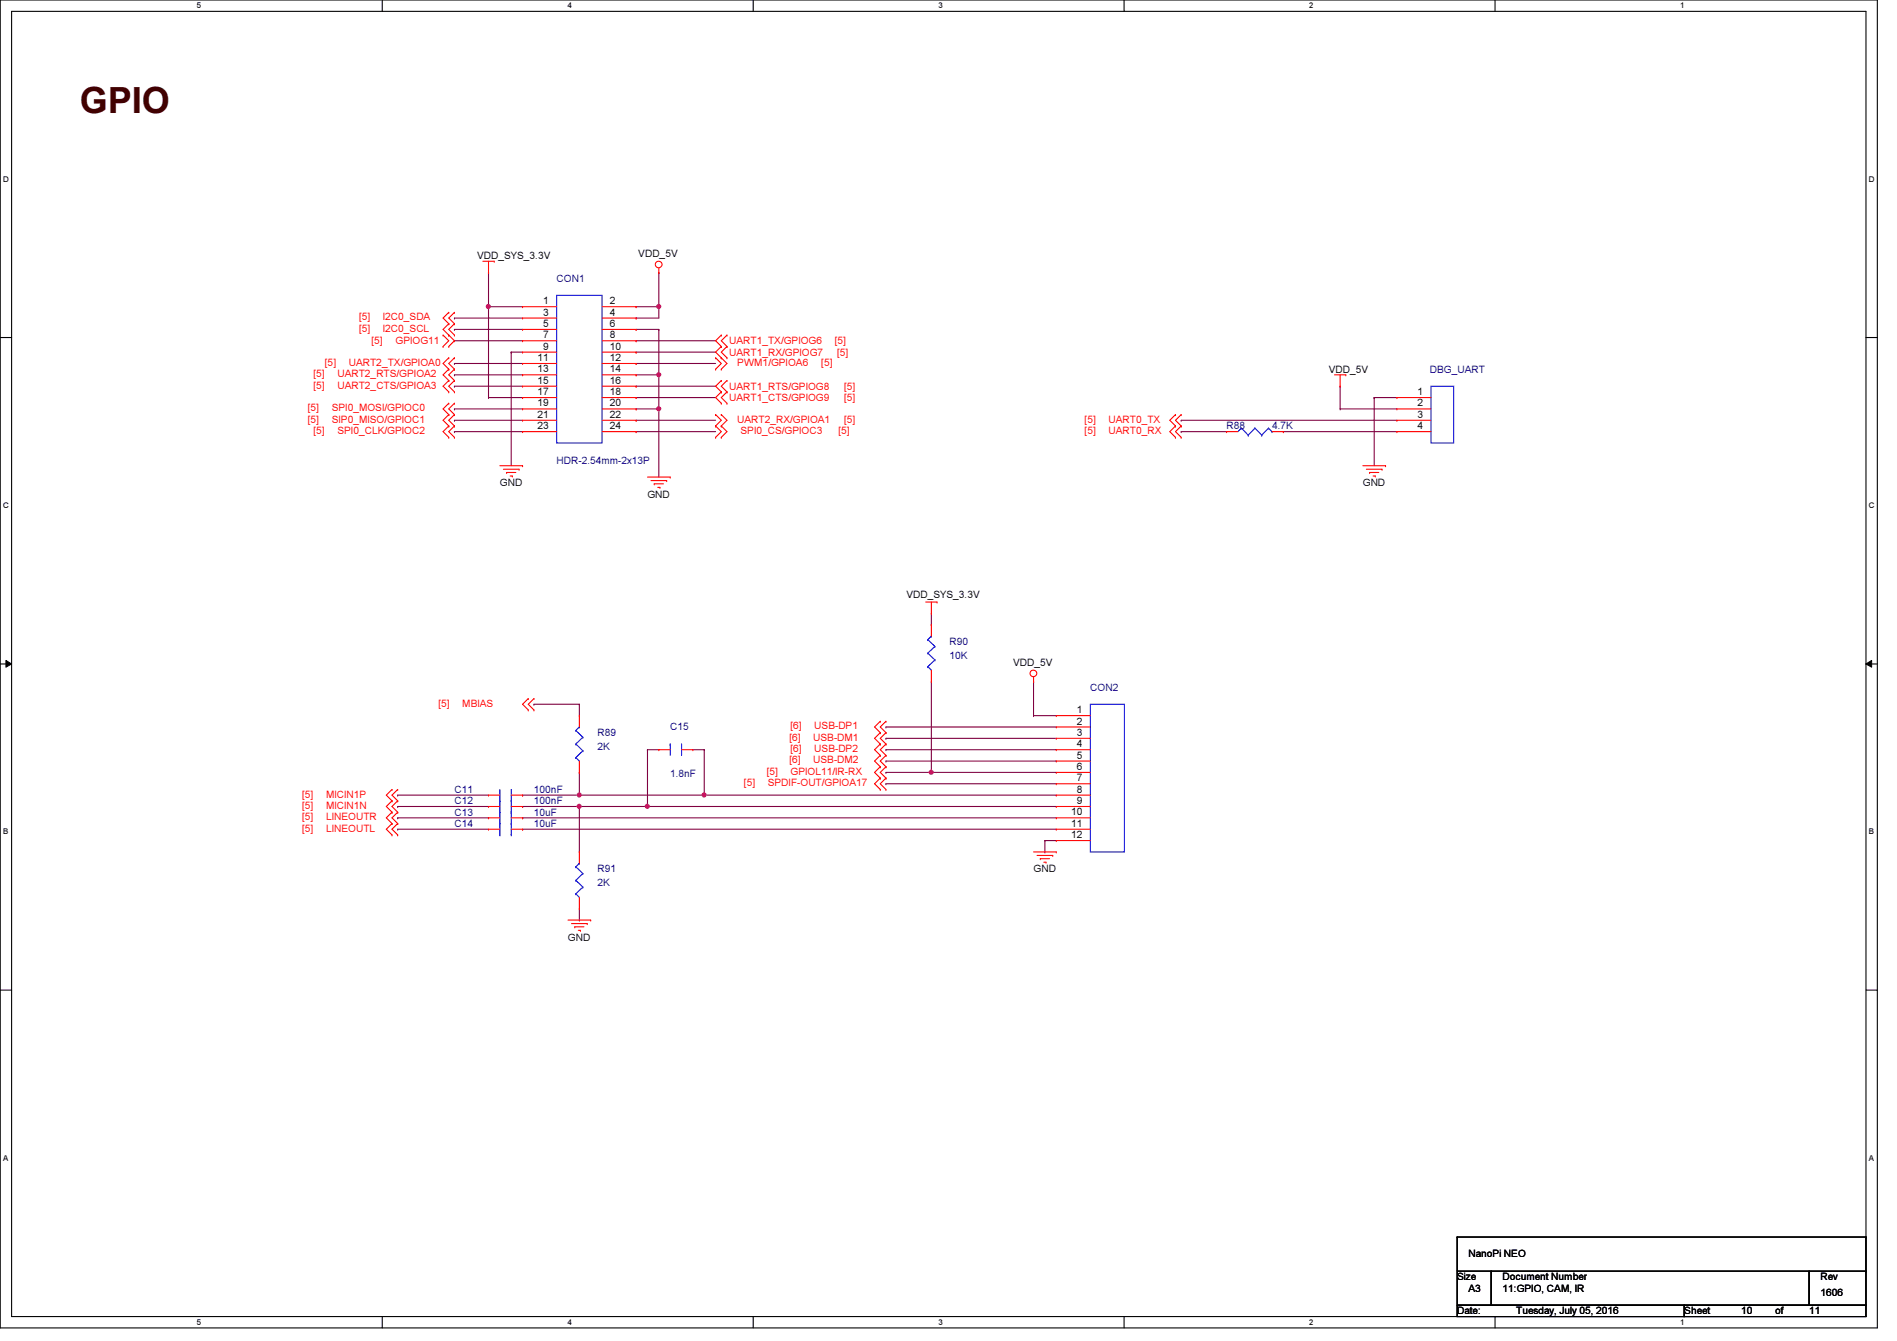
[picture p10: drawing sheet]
<svg xmlns="http://www.w3.org/2000/svg" width="297mm" height="210mm" viewBox="0 0 297 210" stroke-linecap="round" stroke-linejoin="round" font-family="sans-serif">
<path d="M0 0h294v207.9h-294zM1.8 1.8h290.4v204.3h-290.4z" fill="none" stroke="#000" stroke-width=".17"/>
<g fill="#fff">
<path d="M30.8 .2h.7v1.4h-.7z"/>
<path d="M30.8 206.2h.7v1.4h-.7z"/>
</g>
<path d="M59.9 0v1.8M59.9 206.1v1.8" fill="none" stroke="#000" stroke-width=".17"/>
<g fill="#fff">
<path d="M88.9 .2h.6v1.4h-.6z"/>
<path d="M88.9 206.2h.6v1.4h-.6z"/>
</g>
<path d="M117.9 0v1.8M117.9 206.1v1.8" fill="none" stroke="#000" stroke-width=".17"/>
<g fill="#fff">
<path d="M146.9 .2h.7v1.4h-.7z"/>
<path d="M146.9 206.2h.7v1.4h-.7z"/>
</g>
<path d="M176 0v1.8M176 206.1v1.8" fill="none" stroke="#000" stroke-width=".17"/>
<g fill="#fff">
<path d="M205 .2h.7v1.4h-.7z"/>
<path d="M205 206.2h.7v1.4h-.7z"/>
</g>
<path d="M234.1 0v1.8M234.1 206.1v1.8" fill="none" stroke="#000" stroke-width=".17"/>
<g fill="#fff">
<path d="M263.1 .2h.7v1.4h-.7z"/>
<path d="M263.1 206.2h.7v1.4h-.7z"/>
<path d="M.5 27.3h.9v1.4h-.9z"/>
<path d="M292.6 27.3h.9v1.4h-.9z"/>
<path d="M.5 78.4h.9v1.4h-.9z"/>
<path d="M292.6 78.4h.9v1.4h-.9z"/>
</g>
<path d="M0 52.8h1.8M292.2 52.8h1.8" fill="none" stroke="#000" stroke-width=".17"/>
<g fill="#fff">
<path d="M.5 129.5h.8v1.4h-.8z"/>
<path d="M292.6 129.5h.9v1.4h-.9z"/>
</g>
<path d="M0 103.9h1.8M292.2 103.9h1.8" fill="none" stroke="#000" stroke-width=".17"/>
<path d="M.9 103.4l.9 .5-.9 .5zM292.2 103.9l.9-.5v1z" fill="#000"/>
<path d="M.9 103.4l.9 .5-.9 .5zM292.2 103.9l.9-.5v1z" fill="none" stroke="#000" stroke-width=".16"/>
<g fill="#fff">
<path d="M.5 180.5h.8v1.4h-.8z"/>
<path d="M292.6 180.5h.9v1.4h-.9z"/>
</g>
<path d="M0 155h1.8M292.2 155h1.8" fill="none" stroke="#000" stroke-width=".17"/>
<g fill="none" stroke="#800040" stroke-width=".17">
<path d="M71.2 58.7h.1M71.2 56.9h.1M71.2 53.3h.1M71.2 49.8h.1M71.2 51.6h.1M71.2 58.7h10.6M71.2 56.9h10.6M71.2 53.3h10.6M71.2 49.8h10.6M71.2 51.6h10.6M76.5 48h.1M76.5 48h5.3"/>
<path d="M76.5 48v14.2M80 55.1h.1M80 55.1h1.8M99.6 56.9h.1M99.6 48h.1M99.6 49.8h.1M99.6 55.1h.1M99.6 53.3h.1M99.6 56.9h12.5M99.6 53.3h12.5M99.6 48h3.6M99.6 55.1h12.5"/>
<path d="M103.2 48h.1M103.2 48v1.8h-3.6M71.2 60.5h.1M71.2 65.8h.1M71.2 64h.1M71.2 67.6h.1M71.2 60.5h10.6M71.2 65.8h10.6M71.2 64h10.6M71.2 67.6h10.6M76.5 62.2h.1M76.5 62.2h5.3"/>
<path d="M99.6 60.5h.1M99.6 62.2h.1M99.6 65.8h.1M99.6 60.5h12.5M99.6 62.2h12.5M99.6 65.8h12.5"/>
</g>
<circle cx="76.5" cy="48" r=".32" fill="#f0f"/>
<circle cx="76.5" cy="48" r=".32" fill="none" stroke="#f0f" stroke-width=".17"/>
<path d="M76.5 42.7h.1M76.5 42.7v5.3M99.6 58.7h.1M103.2 51.6h.1M103.2 51.6v7.1h-3.6M99.6 67.6h.1M99.6 67.6h12.5" fill="none" stroke="#800040" stroke-width=".17"/>
<circle cx="103.1" cy="58.6" r=".32" fill="#f0f"/>
<circle cx="103.1" cy="58.6" r=".32" fill="none" stroke="#f0f" stroke-width=".17"/>
<path d="M103.2 64h.1M103.2 64v10.7" fill="none" stroke="#800040" stroke-width=".17"/>
<circle cx="103.1" cy="64" r=".32" fill="#f0f"/>
<circle cx="103.1" cy="64" r=".32" fill="none" stroke="#f0f" stroke-width=".17"/>
<path d="M99.6 51.6h.1M99.6 51.6h3.6M103.2 42.7h.1M103.2 42.7v5.3" fill="none" stroke="#800040" stroke-width=".17"/>
<circle cx="103.1" cy="48" r=".32" fill="#f0f"/>
<circle cx="103.1" cy="48" r=".32" fill="none" stroke="#f0f" stroke-width=".17"/>
<g fill="none" stroke="#800040" stroke-width=".17">
<path d="M80 55.1h.1M80 55.1v17.8M103.2 58.7h.1M103.2 58.7v5.3h-3.6M99.6 64h.1M185 65.8h.1M185 67.6h.1M185 65.8h33.7M185 67.6h7.1M201 67.6h.1M201 67.6h17.7M209.8 64h.1"/>
<path d="M209.8 60.5h.1M209.8 64h8.9M209.8 60.5v3.5M215.2 62.2h.1M215.2 62.2h3.5M215.2 62.2v10.7M138.7 119.1h.1M138.7 117.3h.1M138.7 113.8h.1M138.7 115.6h.1M138.7 119.1h26.7M138.7 117.3h26.7"/>
<path d="M138.7 113.8h26.7M138.7 115.6h26.7M145.8 120.9h.1M145.8 120.9h19.6M163.6 131.6h.1M163.6 133.3h.1M163.6 131.6h1.8M163.6 131.6v1.7"/>
</g>
<circle cx="145.8" cy="120.9" r=".32" fill="#f0f"/>
<circle cx="145.8" cy="120.9" r=".32" fill="none" stroke="#f0f" stroke-width=".17"/>
<g fill="none" stroke="#800040" stroke-width=".17">
<path d="M145.8 97.8h.1M145.8 96v1.8M83.6 110.2h.1M83.6 110.2h7.1M90.7 110.2h.1M90.7 110.2v1.8M145.8 106.7v14.2M161.8 112h.1M161.8 106.7h.1M161.8 112h3.6M161.8 106.7v5.3M62.3 129.8h.1"/>
<path d="M62.3 128h.1M62.3 124.5h.1M62.3 126.2h.1M62.3 129.8h14.2M62.3 128h14.2M62.3 124.5h14.2M62.3 126.2h14.2M81.8 128h.1M81.8 129.8h.1M81.8 124.5h.1M81.8 129.8h83.6M81.8 128h83.6"/>
<path d="M90.7 120.9h.1M90.7 120.9v3.6h-8.9M110.3 124.5h.1M110.3 124.5h55.1M138.7 122.7h.1M138.7 120.9h.1M138.7 122.7h26.7M138.7 120.9h7.1M145.8 120.9h.1"/>
</g>
<circle cx="110.3" cy="124.4" r=".32" fill="#f0f"/>
<circle cx="110.3" cy="124.4" r=".32" fill="none" stroke="#f0f" stroke-width=".17"/>
<path d="M101.4 126.2h.1M101.4 126.2h64" fill="none" stroke="#800040" stroke-width=".17"/>
<circle cx="101.4" cy="126.2" r=".32" fill="#f0f"/>
<circle cx="101.4" cy="126.2" r=".32" fill="none" stroke="#f0f" stroke-width=".17"/>
<path d="M108.5 117.3h1.8M110.3 117.3h.1M110.3 117.3v7.2M90.7 124.5h.1M90.7 124.5h19.6M110.3 124.5h.1" fill="none" stroke="#800040" stroke-width=".17"/>
<circle cx="90.7" cy="124.4" r=".32" fill="#f0f"/>
<circle cx="90.7" cy="124.4" r=".32" fill="none" stroke="#f0f" stroke-width=".17"/>
<path d="M101.4 117.3h.1M101.4 117.3h1.8M101.4 117.3v8.9M90.7 126.2h.1M90.7 126.2h10.7M90.7 126.2v7.1M101.4 126.2h.1" fill="none" stroke="#800040" stroke-width=".17"/>
<circle cx="90.7" cy="126.2" r=".32" fill="#f0f"/>
<circle cx="90.7" cy="126.2" r=".32" fill="none" stroke="#f0f" stroke-width=".17"/>
<path d="M81.8 126.2h.1M81.8 126.2h8.9M90.7 144h.1M90.7 142.2v1.8" fill="none" stroke="#800040" stroke-width=".17"/>
<g fill="none" stroke="#f00" stroke-width=".17">
<path d="M69.4 54.2h.1M69.4 52.5h.1M69.4 52.5l.9 .8-.9 .9M70.3 52.5h.1M70.3 50.7h.1M70.3 48.9h.1M70.3 59.6h.1M70.3 57.8h.1M70.3 56h.1M70.3 54.2h.1M70.3 50.7l-.9 .9 1.8 1.7-.9 .9M70.3 48.9l-.9 .9 .9 .9"/>
<path d="M70.3 57.8l-.9 .9 .9 .9M70.3 59.6l-.9 .9 .9 .8M70.3 56l-.9 .9 .9 .9M71.2 52.5h.1M71.2 50.7h.1M71.2 48.9h.1M71.2 59.6h.1M71.2 57.8h.1M71.2 56h.1M71.2 50.7l-.9 .9 .9 .9M71.2 48.9l-.9 .9 .9 .9M71.2 57.8l-.9 .9 .9 .9"/>
<path d="M71.2 59.6l-.9 .9 .9 .8M71.2 56l-.9 .9 .9 .9M75.6 40.9h1.8M76.5 42.7h.1M76.5 40.9v1.8M77.4 40.9h.1M81.8 48h.1M81.8 49.8h.1M81.8 51.6h.1M81.8 53.3h.1M81.8 55.1h.1M81.8 56.9h.1"/>
<path d="M81.8 58.7h.1M81.8 58.7h5.4M81.8 48h5.4M81.8 49.8h5.4M81.8 51.6h5.4M81.8 53.3h5.4M81.8 55.1h5.4M81.8 56.9h5.4M94.3 58.7h5.3M94.3 48h5.3M94.3 49.8h5.3M94.3 51.6h5.3"/>
<path d="M94.3 53.3h5.3M94.3 55.1h5.3M94.3 56.9h5.3M99.6 48h.1M99.6 49.8h.1M99.6 51.6h.1M99.6 53.3h.1M99.6 55.1h.1M99.6 56.9h.1M99.6 58.7h.1M103.2 42.7h.1M103.2 42v.7"/>
<path d="M112.1 57.8h.1M112.1 56h.1M112.1 56l.8 .9-.8 .9M112.9 57.8h.1M112.9 56h.1M112.9 52.5h.1M112.9 54.2h.1M112.9 59.6h.1M112.9 54.2l-.8 .9 1.7 1.8-.9 .9M112.9 52.5l-.8 .8 .8 .9M112.9 59.6l-.8 .9 .8 .8M113.8 54.2h.1"/>
<path d="M113.8 52.5h.1M113.8 56h.1M113.8 59.6h.1M113.8 52.5l-.9 .8 .9 .9M113.8 54.2l-.9 .9 .9 .9M113.8 59.6l-.9 .9 .9 .8M209 58.7h1.7M209.8 58.7v1.8M210.7 58.7h.1M70.3 61.3h.1M70.3 64.9h.1M70.3 63.1h.1"/>
<path d="M70.3 66.7h.1M70.3 68.5h.1M70.3 63.1l-.9 .9 .9 .9M70.3 64.9l-.9 .9 .9 .9M70.3 66.7l-.9 .9 .9 .9M71.2 61.3h.1M71.2 64.9h.1M71.2 63.1h.1M71.2 66.7h.1M71.2 68.5h.1M71.2 63.1l-.9 .9 .9 .9M71.2 64.9l-.9 .9 .9 .9"/>
<path d="M71.2 66.7l-.9 .9 .9 .9M78.3 72.9h3.5M78.8 73.4h2.5M79.3 74h.1M79.3 74h1.5M79.9 74.5h.3M80.2 74.5h.1M81.3 73.4h.1M81.8 72.9h.1M81.8 60.5h.1M81.8 62.2h.1M81.8 64h.1"/>
<path d="M81.8 65.8h.1M81.8 67.6h.1M81.8 62.2h5.4M81.8 64h5.4M81.8 65.8h5.4M81.8 67.6h5.4M81.8 60.5h5.4M94.3 62.2h5.3M94.3 64h5.3M94.3 65.8h5.3M94.3 67.6h5.3M94.3 60.5h5.3"/>
<path d="M99.6 60.5h.1M99.6 62.2h.1M99.6 64h.1M99.6 65.8h.1M99.6 67.6h.1M101.4 74.7h3.5M101.9 75.2h2.5M102.4 75.7h.1M102.4 75.7h1.5M103 76.3h.3M103.3 76.3h.1M104.4 75.2h.1"/>
<path d="M104.9 74.7h.1M112.1 66.7h.1M112.1 64.9h.1M112.1 68.5h.1M112.1 64.9l.8 .9-.8 .9M112.1 66.7l.8 .9-.8 .9M112.9 66.7h.1M112.9 64.9h.1M112.9 61.3h.1M112.9 63.1h.1M112.9 68.5h.1M112.9 64.9l.9 .9-.9 .9"/>
<path d="M112.9 61.3l-.8 .9 .8 .9M112.9 66.7l.9 .9-.9 .9M113.8 61.3h.1M113.8 63.1h.1M113.8 61.3l-.9 .9 .9 .9M184.1 68.5h.1M184.1 66.7h.1M184.1 64.9h.1M184.1 66.7l-.9 .9 .9 .9M184.1 64.9l-.9 .9 .9 .9M185 68.5h.1M185 66.7h.1"/>
<path d="M185 64.9h.1M185 66.7l-.9 .9 .9 .9M185 64.9l-.9 .9 .9 .9M192.1 67.6h.1M192.1 67.6h1.7M199.2 67.6h1.8M201 67.6h.1M209.8 60.5h.1M213.4 72.9h3.6M213.9 73.4h2.5M214.5 74h.1M214.5 74h1.4"/>
<path d="M215 74.5h.3M215.3 74.5h.1M216.4 73.4h.1M217 72.9h.1M218.7 62.2h.1M218.7 64h.1M218.7 65.8h.1M218.7 67.6h.1M218.7 62.2h5.4M218.7 64h5.4M218.7 65.8h5.4M218.7 67.6h5.4"/>
<path d="M144.9 94.2h1.8M145.8 96h.1M145.8 97.8h.1M145.8 94.2v1.8M145.8 97.8v1.8M146.7 94.2h.1M82.7 111.1h.1M82.7 109.3h.1M82.7 109.3l-.9 .9 .9 .9M83.6 111.1h.1M83.6 109.3h.1M83.6 109.3l-.9 .9 .9 .9"/>
<path d="M90.7 112h.1M90.7 112v1.8M90.7 119.1v1.8M103.2 117.3h.1M103.2 117.3h1.7M106.7 117.3h1.8M108.5 117.3h.1M137.8 112.9h.1M137.8 114.7h.1M137.8 116.5h.1M137.8 118.2h.1M137.8 112.9l-.9 .9 .9 .9"/>
<path d="M137.8 114.7l-.9 .9 .9 .9M137.8 118.2l-.9 .9 .9 .9M137.8 116.5l-.9 .8 .9 .9M138.7 112.9h.1M138.7 114.7h.1M138.7 116.5h.1M138.7 118.2h.1M138.7 112.9l-.9 .9 .9 .9M138.7 114.7l-.9 .9 .9 .9M138.7 118.2l-.9 .9 .9 .9M138.7 116.5l-.9 .8 .9 .9M145.8 106.7h.1"/>
<path d="M145.8 104.9v1.8M161.8 106.7h.1M161.8 106v.7M165.4 112h.1M165.4 113.8h.1M165.4 115.6h.1M165.4 117.3h.1M165.4 119.1h.1M165.4 117.3h5.3M165.4 112h5.3M165.4 113.8h5.3M165.4 115.6h5.3"/>
<path d="M165.4 119.1h5.3M61.4 130.7h.1M61.4 128.9h.1M61.4 127.1h.1M61.4 125.3h.1M61.4 123.6h.1M61.4 128.9l-.9 .9 .9 .9M61.4 127.1l-.9 .9 .9 .9M61.4 123.6l-.9 .9 .9 .8M61.4 125.3l-.9 .9 .9 .9M62.3 130.7h.1M62.3 128.9h.1"/>
<path d="M62.3 127.1h.1M62.3 125.3h.1M62.3 123.6h.1M62.3 128.9l-.9 .9 .9 .9M62.3 127.1l-.9 .9 .9 .9M62.3 123.6l-.9 .9 .9 .8M62.3 125.3l-.9 .9 .9 .9M76.5 129.8h.1M76.5 124.5h.1M76.5 126.2h.1M76.5 128h.1M76.5 129.8h1.8"/>
<path d="M76.5 124.5h1.8M76.5 126.2h1.8M76.5 128h1.8M80 129.8h1.8M80 124.5h1.8M80 126.2h1.8M80 128h1.8M81.8 129.8h.1M81.8 124.5h.1M81.8 126.2h.1M81.8 128h.1M90.7 120.9h.1"/>
<path d="M90.7 133.3h.1M90.7 133.3v1.8M137.8 121.8h.1M137.8 120h.1M137.8 123.6h.1M137.8 120l-.9 .9 .9 .9M137.8 121.8l-.9 .9 .9 .9M138.7 121.8h.1M138.7 120h.1M138.7 123.6h.1M138.7 120l-.9 .9 .9 .9M138.7 121.8l-.9 .9 .9 .9"/>
<path d="M161.8 133.3h3.6M162.4 133.9h2.4M162.9 134.4h.1M162.9 134.4h1.4M163.4 135h.4M163.8 135h.1M164.8 133.9h.1M165.4 133.3h.1M165.4 120.9h.1M165.4 122.7h.1M165.4 124.5h.1M165.4 126.2h.1"/>
<path d="M165.4 128h.1M165.4 129.8h.1M165.4 131.6h.1M165.4 129.8h5.3M165.4 124.5h5.3M165.4 126.2h5.3M165.4 120.9h5.3M165.4 122.7h5.3M165.4 128h5.3M165.4 131.6h5.3M88.9 144h3.6M89.5 144.6h2.4"/>
<path d="M90 145.1h.1M90 145.1h1.4M90.5 145.6h.4M90.7 142.2h.1M90.7 140.5v1.7M90.9 145.6h.1M91.9 144.6h.1M92.5 144h.1"/>
<circle cx="103.1" cy="41.4" r=".52"/>
<circle cx="161.8" cy="105.4" r=".52"/>
</g>
<path d="M228.2 199h5.3v5.3h-5.3zM228.2 193.6h.1M228.2 193.6v5.4M228.2 193.6h64M233.5 199h49.8v5.3h-49.8zM283.3 199h8.9v5.3h-8.9zM292.2 193.6h.1M292.2 199h.1M292.2 193.6v5.4M228.2 204.3h35.5v1.8h-35.5zM263.7 204.3h28.5v1.8h-28.5z" fill="none" stroke="#000" stroke-width=".17"/>
<g fill="none" stroke="#00f" stroke-width=".17">
<path d="M87.2 46.2h7.1v23.1h-7.1zM194.4 67h.1M194.4 67l-.6 .6M194.4 67l1 1.1M195.4 68.1h.1M196.5 67h.1M196.5 67l-1.1 1.1M196.5 67l1.1 1.1M197.6 68.1h.1M198.6 67h.1M198.6 67l-1 1.1M198.6 67l.6 .6"/>
<path d="M199.2 67.6h.1M224.1 60.5h3.5v8.8h-3.5zM145.8 99.6h.1M145.8 99.6l-.5 .5M90.2 118.6h.1M90.2 116.5h.1M90.2 114.3h.1M90.2 118.6l.5 .5M90.2 116.5l1.1 1M90.2 114.3l1.1 1.1M90.7 113.8h.1M90.7 113.8l-.5 .5"/>
<path d="M91.3 117.5h.1M91.3 115.4h.1M91.3 117.5l-1.1 1.1M91.3 115.4l-1.1 1.1M104.9 116.5h.1M104.9 116.5v1.7M106.7 116.5h.1M106.7 116.5v1.7M145.3 104.4h.1M145.3 102.2h.1M145.3 100.1h.1M145.3 104.4l.5 .5"/>
<path d="M145.3 102.2l1.1 1.1M145.3 100.1l1.1 1.1M146.4 103.3h.1M146.4 101.2h.1M146.4 103.3l-1.1 1.1M146.4 101.2l-1.1 1M170.7 110.2h5.4v23.1h-5.4zM78.3 130.7h.1M78.3 125.3h.1M78.3 127.1h.1M78.3 128.9h.1M78.3 123.6v7.1"/>
<path d="M80 130.7h.1M80 125.3h.1M80 127.1h.1M80 128.9h.1M80 123.6v7.1M90.2 139.9h.1M90.2 137.8h.1M90.2 135.7h.1M90.2 139.9l.5 .6M90.2 137.8l1.1 1.1M90.2 135.7l1.1 1M90.7 135.1h.1"/>
<path d="M90.7 135.1l-.5 .6M91.3 138.9h.1M91.3 136.7h.1M91.3 138.9l-1.1 1M91.3 136.7l-1.1 1.1"/>
</g>
<circle cx="76.5" cy="48" r=".32" fill="#f0f"/>
<circle cx="76.5" cy="48" r=".32" fill="none" stroke="#f0f" stroke-width=".17"/>
<circle cx="103.1" cy="58.6" r=".32" fill="#f0f"/>
<circle cx="103.1" cy="58.6" r=".32" fill="none" stroke="#f0f" stroke-width=".17"/>
<circle cx="103.1" cy="64" r=".32" fill="#f0f"/>
<circle cx="103.1" cy="64" r=".32" fill="none" stroke="#f0f" stroke-width=".17"/>
<circle cx="103.1" cy="48" r=".32" fill="#f0f"/>
<circle cx="103.1" cy="48" r=".32" fill="none" stroke="#f0f" stroke-width=".17"/>
<circle cx="145.8" cy="120.9" r=".32" fill="#f0f"/>
<circle cx="145.8" cy="120.9" r=".32" fill="none" stroke="#f0f" stroke-width=".17"/>
<circle cx="110.3" cy="124.4" r=".32" fill="#f0f"/>
<circle cx="110.3" cy="124.4" r=".32" fill="none" stroke="#f0f" stroke-width=".17"/>
<circle cx="101.4" cy="126.2" r=".32" fill="#f0f"/>
<circle cx="101.4" cy="126.2" r=".32" fill="none" stroke="#f0f" stroke-width=".17"/>
<circle cx="90.7" cy="124.4" r=".32" fill="#f0f"/>
<circle cx="90.7" cy="124.4" r=".32" fill="none" stroke="#f0f" stroke-width=".17"/>
<circle cx="90.7" cy="126.2" r=".32" fill="#f0f"/>
<circle cx="90.7" cy="126.2" r=".32" fill="none" stroke="#f0f" stroke-width=".17"/>
<text font-size="5.7" fill="#400000" x="12.5" y="17.7">GPIO</text>
<g font-size="1.6">
<text x="74.7" y="40.6">VDD_SYS_3.3V</text>
<text x="99.9" y="40.2">VDD_5V</text>
<text x="85" y="47.6">1</text>
<text x="95.5" y="47.6">2</text>
<text x="85" y="49.4">3</text>
<text x="85" y="51.2">5</text>
<text x="85" y="53">7</text>
<text x="95.5" y="49.4">4</text>
<text x="95.5" y="51.2">6</text>
<text x="95.5" y="53">8</text>
<text x="84.2" y="56.5">11</text>
<text x="84.2" y="58.3">13</text>
<text x="85" y="54.7">9</text>
<text x="95.5" y="54.7">10</text>
<text x="95.5" y="56.5">12</text>
<text x="95.5" y="58.3">14</text>
<text x="208.1" y="58.3">VDD_5V</text>
<text x="84.2" y="60.1">15</text>
<text x="84.2" y="61.8">17</text>
<text x="84.2" y="63.6">19</text>
<text x="84.2" y="65.4">21</text>
<text x="95.5" y="60.1">16</text>
<text x="95.5" y="61.8">18</text>
<text x="95.5" y="63.6">20</text>
<text x="95.5" y="65.4">22</text>
<text x="222" y="61.8">1</text>
<text x="222" y="63.6">2</text>
<text x="222" y="65.4">3</text>
<text x="84.2" y="67.2">23</text>
<text x="95.5" y="67.2">24</text>
<text x="222" y="67.2">4</text>
<text x="78.3" y="76.1">GND</text>
<text x="101.4" y="77.9">GND</text>
<text x="213.4" y="76.1">GND</text>
<text x="141.9" y="93.6">VDD_SYS_3.3V</text>
<text x="158.6" y="104.2">VDD_5V</text>
<text x="168.6" y="111.6">1</text>
<text x="168.6" y="113.4">2</text>
<text x="168.6" y="115.2">3</text>
<text x="168.6" y="117">4</text>
<text x="168.6" y="118.7">5</text>
<text x="168.6" y="120.5">6</text>
<text x="168.6" y="122.3">7</text>
<text x="168.6" y="124.1">8</text>
<text x="168.6" y="125.9">9</text>
<text x="167.7" y="127.6">10</text>
<text x="167.7" y="129.4">11</text>
<text x="167.7" y="131.2">12</text>
<text x="161.8" y="136.6">GND</text>
<text x="88.9" y="147.2">GND</text>
<text x="230" y="196.7">NanoPi NEO</text>
<text x="228.2" y="200.4">Size</text>
<text x="230" y="202.2">A3</text>
<text x="235.3" y="202.2">11:GPIO, CAM, IR</text>
<text x="235.3" y="200.4">Document Number</text>
<text x="285.1" y="202.9">1606</text>
<text x="285.1" y="200.4">Rev</text>
<text x="228.2" y="205.7">Date:</text>
<text x="237.4" y="205.7">Tuesday, July 05, 2016</text>
<text x="263.7" y="205.7">Sheet</text>
<text x="272.6" y="205.7">10</text>
<text x="278" y="205.7">of</text>
<text x="283.3" y="205.7">11</text>
</g>
<g font-size="1.6" fill="#000080">
<text x="87.2" y="44.1">CON1</text>
<text x="223.9" y="58.3">DBG_UART</text>
<text x="192.1" y="67.2">R88</text>
<text x="199.2" y="67.2">4.7K</text>
<text x="87.2" y="72.6">HDR-2.54mm-2x13P</text>
<text x="148.7" y="101">R90</text>
<text x="148.7" y="103.1">10K</text>
<text x="170.7" y="108.1">CON2</text>
<text x="93.6" y="115.2">R89</text>
<text x="93.6" y="117.3">2K</text>
<text x="104.9" y="114.3">C15</text>
<text x="71.2" y="124.1">C11</text>
<text x="71.2" y="125.9">C12</text>
<text x="83.6" y="124.1">100nF</text>
<text x="83.6" y="125.9">100nF</text>
<text x="104.9" y="121.6">1.8nF</text>
<text x="71.2" y="129.5">C14</text>
<text x="71.2" y="127.7">C13</text>
<text x="83.6" y="129.5">10uF</text>
<text x="83.6" y="127.7">10uF</text>
<text x="93.6" y="136.6">R91</text>
<text x="93.6" y="138.7">2K</text>
</g>
<g font-size="1.6" fill="#f00">
<text x="56.2" y="51.9">[5]</text>
<text x="56.2" y="50.2">[5]</text>
<text x="58.2" y="53.9">[5]</text>
<text x="59.9" y="51.9">I2C0_SCL</text>
<text x="59.9" y="50.2">I2C0_SDA</text>
<text x="61.9" y="53.9">GPIOG11</text>
<text x="114.2" y="53.9">UART1_TX/GPIOG6</text>
<text x="130.7" y="53.9">[5]</text>
<text x="49.1" y="59.1">[5]</text>
<text x="50.9" y="57.3">[5]</text>
<text x="52.8" y="59.1">UART2_RTS/GPIOA2</text>
<text x="54.6" y="57.3">UART2_TX/GPIOA0</text>
<text x="114.2" y="55.7">UART1_RX/GPIOG7</text>
<text x="115.4" y="57.3">PWM1/GPIOA6</text>
<text x="128.6" y="57.3">[5]</text>
<text x="131.1" y="55.7">[5]</text>
<text x="48.2" y="64.4">[5]</text>
<text x="49.1" y="60.8">[5]</text>
<text x="51.9" y="64.4">SPI0_MOSI/GPIOC0</text>
<text x="52.8" y="60.8">UART2_CTS/GPIOA3</text>
<text x="114.2" y="61">UART1_RTS/GPIOG8</text>
<text x="114.2" y="62.8">UART1_CTS/GPIOG9</text>
<text x="132.2" y="61">[5]</text>
<text x="132.2" y="62.8">[5]</text>
<text x="48.2" y="66.2">[5]</text>
<text x="49.1" y="67.9">[5]</text>
<text x="51.9" y="66.2">SIP0_MISO/GPIOC1</text>
<text x="52.8" y="67.9">SPI0_CLK/GPIOC2</text>
<text x="115.4" y="66.2">UART2_RX/GPIOA1</text>
<text x="115.9" y="67.9">SPI0_CS/GPIOC3</text>
<text x="131.3" y="67.9">[5]</text>
<text x="132.2" y="66.2">[5]</text>
<text x="169.8" y="67.9">[5]</text>
<text x="169.8" y="66.2">[5]</text>
<text x="173.6" y="67.9">UART0_RX</text>
<text x="173.6" y="66.2">UART0_TX</text>
<text x="68.7" y="110.6">[5]</text>
<text x="72.4" y="110.6">MBIAS</text>
<text x="123.6" y="116">[6]</text>
<text x="123.6" y="119.5">[6]</text>
<text x="123.8" y="114.2">[6]</text>
<text x="123.8" y="117.7">[6]</text>
<text x="127.3" y="116">USB-DM1</text>
<text x="127.3" y="119.5">USB-DM2</text>
<text x="127.5" y="114.2">USB-DP1</text>
<text x="127.5" y="117.7">USB-DP2</text>
<text x="47.3" y="124.8">[5]</text>
<text x="51.1" y="124.8">MICIN1P</text>
<text x="116.5" y="123.1">[5]</text>
<text x="120.1" y="121.3">[5]</text>
<text x="120.2" y="123.1">SPDIF-OUT/GPIOA17</text>
<text x="123.8" y="121.3">GPIOL11/IR-RX</text>
<text x="47.3" y="130.2">[5]</text>
<text x="47.3" y="128.4">[5]</text>
<text x="47.3" y="126.6">[5]</text>
<text x="51.1" y="130.2">LINEOUTL</text>
<text x="51.1" y="128.4">LINEOUTR</text>
<text x="51.1" y="126.6">MICIN1N</text>
</g>
<g font-size="1.3">
<text x="30.8" y="1.3">5</text>
<text x="88.9" y="1.3">4</text>
<text x="146.9" y="1.3">3</text>
<text x="205" y="1.3">2</text>
<text x="263.1" y="1.3">1</text>
<text x=".5" y="28.4">D</text>
<text x="292.6" y="28.4">D</text>
<text x=".5" y="79.5">C</text>
<text x="292.6" y="79.5">C</text>
<text x=".5" y="130.6">B</text>
<text x="292.6" y="130.6">B</text>
<text x=".5" y="181.7">A</text>
<text x="292.6" y="181.7">A</text>
<text x="30.8" y="207.4">5</text>
<text x="88.9" y="207.4">4</text>
<text x="146.9" y="207.4">3</text>
<text x="205" y="207.4">2</text>
<text x="263.1" y="207.4">1</text>
</g>
</svg>
